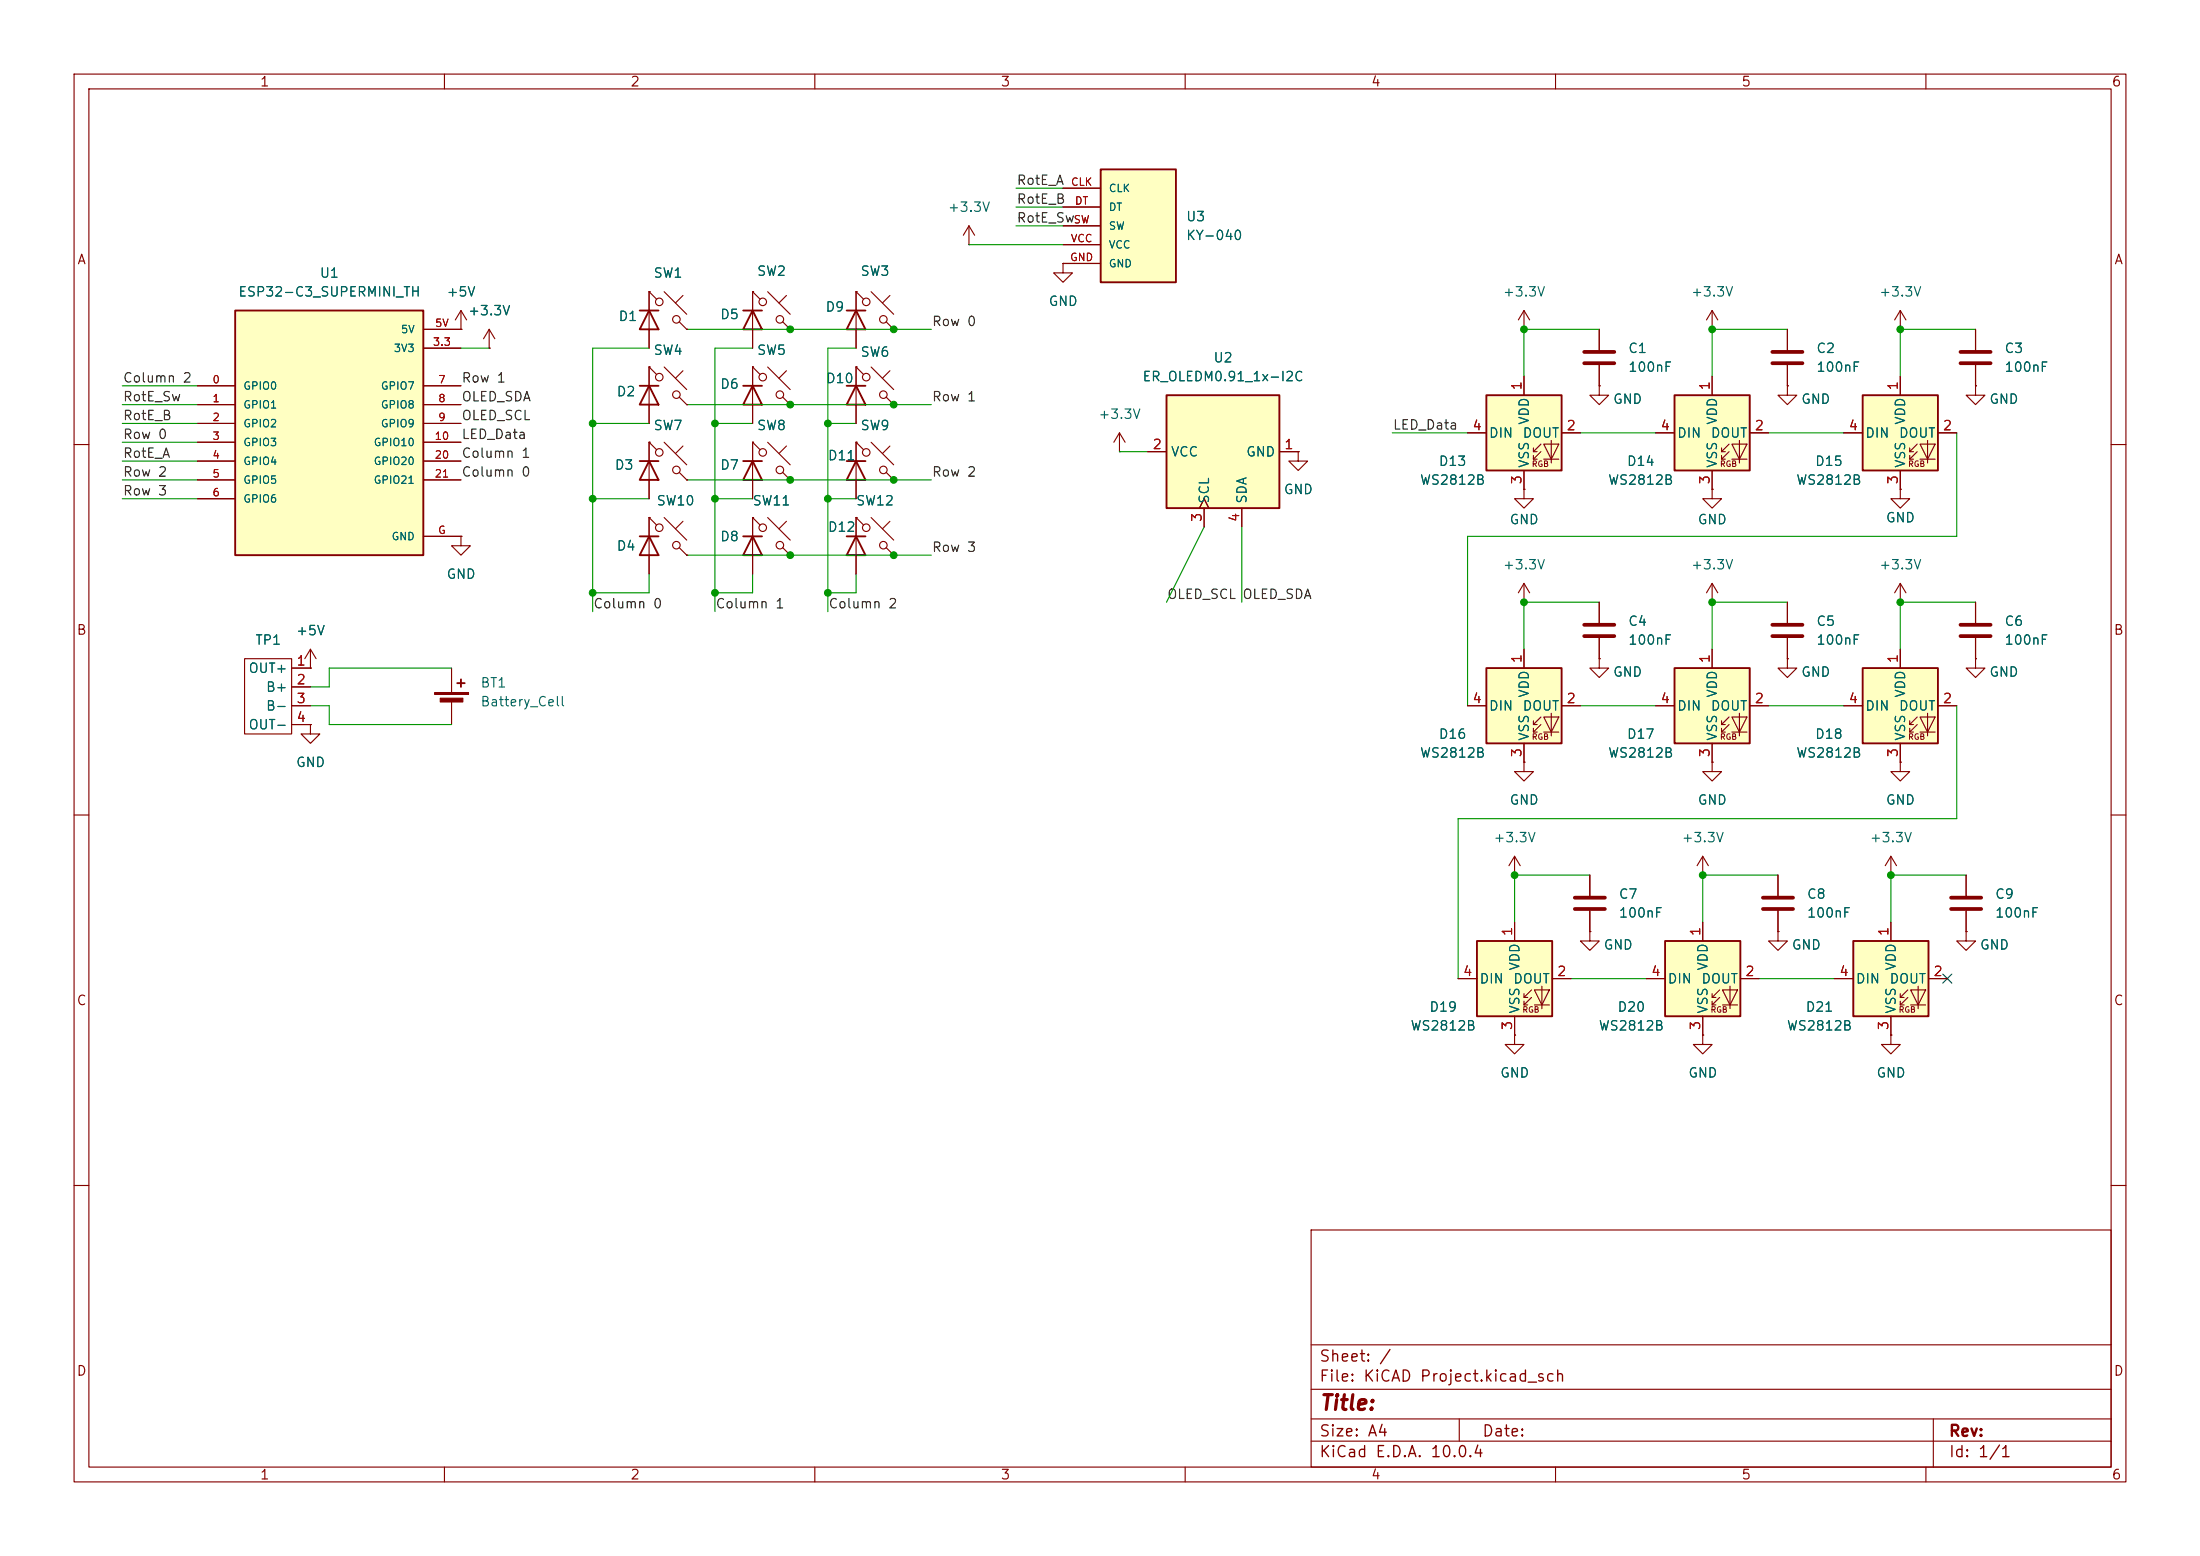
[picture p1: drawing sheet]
<svg xmlns="http://www.w3.org/2000/svg" width="297mm" height="210mm" viewBox="0 0 297 210" stroke-linecap="round" stroke-linejoin="round" font-family="sans-serif">
<g fill="none" stroke="#840000" stroke-width=".15">
<path d="M10 10h277v190h-277zM12 12h273v186h-273zM60 10v2M110 10v2M160 10v2M210 10v2M260 10v2M87.6 49.5l1 1M87.6 49.5h.1M89.7 49.5l3 3.1M91.7 53.6l1 1M92.2 50l-1 1.1"/>
<path d="M92.7 54.6h.1M101.6 59.7v7.6M151.1 58.4l-.7 1.3M151.1 58.4l.8 1.3M151.1 58.4v2.6M10 60h2M151.1 61h.1M285 60h2M10 110h2M285 110h2M10 160h2M177 166h108v32h-108z"/>
<path d="M285 160h2M60 198v2M110 198v2M160 198v2M177 194.5h108M177 191.5h108M177 187.5h108M177 181.5h108M197 191.5v3M210 198v2M260 198v2M261 191.5v6.5"/>
<circle cx="89" cy="50.9" r=".51"/>
<circle cx="91.3" cy="53.3" r=".51"/>
</g>
<path d="M100.3 62.2h2.6M101.6 62.2l1.3 2.6h-2.6z" fill="none" stroke="#840000" stroke-width=".25"/>
<path d="M157.5 53.3h15.2v15.3h-15.2z" fill="#ffffc2"/>
<path d="M157.5 53.3h15.2v15.3h-15.2zM114.3 72.4h2.5M115.6 72.4l1.2 2.5h-2.5z" fill="none" stroke="#840000" stroke-width=".25"/>
<g fill="none" stroke="#840000" stroke-width=".15">
<path d="M115.6 69.9l1 1M115.6 69.9h.1M115.6 69.9v7.6M117.6 69.9l3 3M119.6 73.9l1 1M120.1 70.4l-1 1M120.6 74.9h.1M154.9 61h2.6M161.9 68.6l.7-1.3 .6 1.3M162.6 68.6v2.5M167.6 68.6v2.5M172.7 61h2.6"/>
<path d="M175.3 61v1.2h1.2l-1.2 1.3-1.3-1.3h1.3M175.3 61h.1M215.9 88.9v1.3h1.3l-1.3 1.2-1.3-1.2h1.3M215.9 88.9h.1M205.7 102.9v1.2h1.3l-1.3 1.3-1.2-1.3h1.2M205.7 102.9h.1"/>
<circle cx="116.9" cy="71.2" r=".51"/>
<circle cx="119.3" cy="73.6" r=".51"/>
</g>
<path d="M200.7 90.2h10.1v10.1h-10.1z" fill="#ffffc2"/>
<g fill="none" stroke="#840000" stroke-width=".15">
<path d="M87.6 69.9l1 1M87.6 69.9h.1M89.7 69.9l3 3M91.7 73.9l1 1M92.2 70.4l-1 1M92.7 74.9h.1M198.1 95.3h2.6M205.7 87.6v2.6M207 97.8h.5M207 98.8h.5M208 96.8l-1 1v-.5M208 97.8l-1 1v-.5"/>
<path d="M208.4 96.8h2l-1 2zM208.4 98.8h2M209.4 96.3v3M210.8 95.3h2.6M215.9 81.3v2.8M215.9 86.1v2.8M205.7 100.3v2.6M231.1 102.9v1.2h1.3l-1.3 1.3-1.2-1.3h1.2M231.1 102.9h.1"/>
<circle cx="89" cy="71.2" r=".51"/>
<circle cx="91.3" cy="73.6" r=".51"/>
</g>
<path d="M200.7 90.2h10.1v10.1h-10.1z" fill="none" stroke="#840000" stroke-width=".25"/>
<path d="M213.9 84.3h4M213.9 85.9h4" fill="none" stroke="#840000" stroke-width=".51"/>
<path d="M226.1 90.2h10.1v10.1h-10.1z" fill="#ffffc2"/>
<g fill="none" stroke="#840000" stroke-width=".15">
<path d="M223.5 95.3h2.6M231.1 87.6v2.6M232.4 97.8h.5M232.4 98.8h.5M233.4 96.8l-1 1v-.5M233.4 97.8l-1 1v-.5M233.8 96.8h2l-1 2zM233.8 98.8h2M234.8 96.3v3M236.2 95.3h2.6M231.1 100.3v2.6M229.9 139.7v1.3h1.2l-1.2 1.2-1.3-1.2h1.3"/>
<path d="M229.9 139.7h.1"/>
</g>
<path d="M226.1 90.2h10.1v10.1h-10.1z" fill="none" stroke="#840000" stroke-width=".25"/>
<path d="M226.1 53.3h10.1v10.2h-10.1z" fill="#ffffc2"/>
<g fill="none" stroke="#840000" stroke-width=".15">
<path d="M101.6 49.5v7.7M223.5 58.4h2.6M231.1 50.8v2.5M233.4 59.9l-1 1.1v-.5M233.8 59.9h2l-1 2.1zM234.8 59.4v3.1M236.2 58.4h2.6M101.6 69.9l1 1M101.6 69.9h.1M101.6 69.9v7.6M103.6 69.9l3.1 3M105.7 73.9l1 1"/>
<path d="M106.2 70.4l-1 1M106.7 74.9h.1M231.1 63.5v2.5M232.4 61h.5M232.4 62h.5M233.4 61l-1 1v-.5M233.8 62h2M214.6 125.7v1.3h1.3l-1.3 1.3-1.2-1.3h1.2M214.6 125.7h.1"/>
<circle cx="103" cy="71.2" r=".51"/>
<circle cx="105.3" cy="73.6" r=".51"/>
</g>
<path d="M100.3 52.1h2.6M101.6 52.1l1.3 2.5h-2.6zM226.1 53.3h10.1v10.2h-10.1zM100.3 72.4h2.6M101.6 72.4l1.3 2.5h-2.6z" fill="none" stroke="#840000" stroke-width=".25"/>
<path d="M224.8 127h10.1v10.2h-10.1z" fill="#ffffc2"/>
<g fill="none" stroke="#840000" stroke-width=".15">
<path d="M87.6 59.7l1 1M87.6 59.7h.1M89.7 59.7l3 3M101.6 59.7l1 1M101.6 59.7h.1M101.6 49.5l1 1M101.6 49.5h.1M103.6 59.7l3.1 3M103.6 49.5l3.1 3.1M105.7 53.6l1 1M106.2 50l-1 1.1M106.7 54.6h.1"/>
<path d="M91.7 63.8l1 1M92.2 60.2l-1 1M92.7 64.8h.1M105.7 63.8l1 1M106.2 60.2l-1 1M106.7 64.8h.1M214.6 118.1v2.8M214.6 122.9v2.8M222.2 132.1h2.6M229.9 124.5v2.5M229.9 137.2v2.5M231.1 134.6h.5"/>
<path d="M231.1 135.6h.5M232.2 133.6l-1.1 1v-.5M232.2 134.6l-1.1 1v-.5M232.5 133.6h2.1l-1 2zM232.5 135.6h2.1M233.6 133.1v3M234.9 132.1h2.6"/>
<circle cx="103" cy="50.9" r=".51"/>
<circle cx="105.3" cy="53.3" r=".51"/>
<circle cx="89" cy="61.1" r=".51"/>
<circle cx="91.3" cy="63.4" r=".51"/>
<circle cx="103" cy="61.1" r=".51"/>
<circle cx="105.3" cy="63.4" r=".51"/>
</g>
<path d="M224.8 127h10.1v10.2h-10.1z" fill="none" stroke="#840000" stroke-width=".25"/>
<path d="M212.6 121.2h4.1M212.6 122.7h4.1" fill="none" stroke="#840000" stroke-width=".51"/>
<path d="M148.6 22.9h10.1v15.2h-10.1z" fill="#ffffc2"/>
<path d="M148.6 22.9h10.1v15.2h-10.1zM114.3 52.1h2.5M115.6 52.1l1.2 2.5h-2.5zM114.3 62.2h2.5M115.6 62.2l1.2 2.6h-2.5z" fill="none" stroke="#840000" stroke-width=".25"/>
<g fill="none" stroke="#840000" stroke-width=".15">
<path d="M143.5 25.4h5.1M143.5 27.9h5.1M143.5 35.6h5.1M143.5 30.5h5.1M143.5 33h5.1M115.6 59.7l1 1M115.6 59.7h.1M115.6 49.5l1 1M115.6 49.5h.1M115.6 49.5v7.7M115.6 59.7v7.6M117.6 59.7l3 3"/>
<path d="M117.6 49.5l3 3.1M119.6 53.6l1 1M120.1 50l-1 1.1M120.6 54.6h.1M119.6 63.8l1 1M120.1 60.2l-1 1M120.6 64.8h.1M241.3 88.9v1.3h1.3l-1.3 1.2-1.3-1.2h1.3M241.3 88.9h.1M241.3 81.3v2.8M241.3 86.1v2.8"/>
<circle cx="116.9" cy="50.9" r=".51"/>
<circle cx="119.3" cy="53.3" r=".51"/>
<circle cx="116.9" cy="61.1" r=".51"/>
<circle cx="119.3" cy="63.4" r=".51"/>
</g>
<path d="M239.3 84.3h4M239.3 85.9h4" fill="none" stroke="#840000" stroke-width=".51"/>
<path d="M251.5 90.2h10.1v10.1h-10.1z" fill="#ffffc2"/>
<g fill="none" stroke="#840000" stroke-width=".15">
<path d="M248.9 95.3h2.6M256.5 87.6v2.6M257.8 97.8h.5M257.8 98.8h.5M258.8 96.8l-1 1v-.5M258.8 97.8l-1 1v-.5M259.2 96.8h2l-1 2zM259.2 98.8h2M260.2 96.3v3M261.6 95.3h2.6M266.7 88.9v1.3h1.3l-1.3 1.2-1.3-1.2h1.3M266.7 88.9h.1"/>
<path d="M255.3 118.1h.1M255.3 115.6l-.8 1.2M255.3 115.6l.7 1.2M255.3 115.6v2.5M256.5 100.3v2.6M265.4 118.1v2.8M265.4 125.7v1.3h1.3l-1.3 1.3-1.2-1.3h1.2M265.4 125.7h.1M265.4 122.9v2.8"/>
</g>
<path d="M251.5 90.2h10.1v10.1h-10.1z" fill="none" stroke="#840000" stroke-width=".25"/>
<path d="M263.4 121.2h4.1M263.4 122.7h4.1" fill="none" stroke="#840000" stroke-width=".51"/>
<path d="M251.5 53.3h10.1v10.2h-10.1z" fill="#ffffc2"/>
<g fill="none" stroke="#840000" stroke-width=".15">
<path d="M87.6 59.7v7.6M248.9 58.4h2.6M256.5 50.8v2.5M258.8 59.9l-1 1.1v-.5M259.2 59.9h2l-1 2.1zM260.2 59.4v3.1M261.6 58.4h2.6M87.6 69.9v7.6M256.5 63.5v2.5M257.8 61h.5M257.8 62h.5M258.8 61l-1 1v-.5"/>
<path d="M259.2 62h2M256.5 102.9v1.2h1.3l-1.3 1.3-1.2-1.3h1.2M256.5 102.9h.1M255.3 139.7v1.3h1.2l-1.2 1.2-1.3-1.2h1.3M255.3 139.7h.1"/>
</g>
<path d="M251.5 53.3h10.1v10.2h-10.1zM86.4 72.4h2.5M86.4 62.2h2.5M87.6 72.4l1.3 2.5h-2.5zM87.6 62.2l1.3 2.6h-2.5z" fill="none" stroke="#840000" stroke-width=".25"/>
<path d="M250.2 127h10.1v10.2h-10.1z" fill="#ffffc2"/>
<g fill="none" stroke="#840000" stroke-width=".15">
<path d="M87.6 39.4l1 1M87.6 39.4h.1M87.6 39.4v7.6M89.7 39.4l3 3M92.2 39.9l-1 1M101.6 39.4l1 1M101.6 39.4h.1M103.6 39.4l3.1 3M106.2 39.9l-1 1M66 47h.1M66 44.5l-.7 1.2M66 44.5l.8 1.2"/>
<path d="M66 44.5v2.5M87.6 49.5v7.7M91.7 43.4l1 1.1M92.7 44.5h.1M105.7 43.4l1 1.1M106.7 44.5h.1M256.5 44.5h.1M256.5 41.9l-.7 1.3M256.5 41.9l.8 1.3M256.5 41.9v2.6M266.7 52.1v1.2h1.3l-1.3 1.3-1.3-1.3h1.3M266.7 52.1h.1"/>
<path d="M266.7 44.5v2.7M266.7 49.3v2.8M256.5 66v1.3h1.3l-1.3 1.3-1.2-1.3h1.2M256.5 66h.1M204.5 118.1h.1M204.5 115.6l-.8 1.2M204.5 115.6l.7 1.2M204.5 115.6v2.5M240 118.1v2.8M204.5 139.7v1.3h1.2l-1.2 1.2-1.3-1.2h1.3M204.5 139.7h.1M240 125.7v1.3h1.3l-1.3 1.3-1.2-1.3h1.2"/>
<path d="M240 125.7h.1M240 122.9v2.8M247.6 132.1h2.6M255.3 124.5v2.5M255.3 137.2v2.5M256.5 134.6h.5M256.5 135.6h.5M257.6 133.6l-1.1 1v-.5M257.6 134.6l-1.1 1v-.5M257.9 133.6h2.1l-1 2zM257.9 135.6h2.1M259 133.1v3"/>
<path d="M260.3 132.1h2.6"/>
<circle cx="89" cy="40.7" r=".51"/>
<circle cx="91.3" cy="43.1" r=".51"/>
<circle cx="103" cy="40.7" r=".51"/>
<circle cx="105.3" cy="43.1" r=".51"/>
</g>
<path d="M86.4 41.9h2.5M86.4 52.1h2.5M87.6 41.9l1.3 2.6h-2.5zM87.6 52.1l1.3 2.5h-2.5zM250.2 127h10.1v10.2h-10.1z" fill="none" stroke="#840000" stroke-width=".25"/>
<path d="M264.7 47.5h4M264.7 49h4M238 121.2h4.1M238 122.7h4.1" fill="none" stroke="#840000" stroke-width=".51"/>
<path d="M199.4 127h10.1v10.2h-10.1z" fill="#ffffc2"/>
<g fill="none" stroke="#840000" stroke-width=".15">
<path d="M115.6 39.4v7.6M130.8 33h.1M130.8 30.5l-.8 1.3M130.8 30.5l.8 1.3M130.8 30.5v2.5M62.2 44.5h.1M62.2 41.9l-.7 1.3M62.2 41.9l.8 1.3M62.2 41.9v2.6M205.7 44.5h.1M205.7 41.9l-.7 1.3M205.7 41.9l.8 1.3"/>
<path d="M205.7 41.9v2.6M62.2 72.4v1.3h1.3l-1.3 1.2-1.2-1.2h1.2M62.2 72.4h.1M205.7 66v1.3h1.3l-1.3 1.3-1.2-1.3h1.2M205.7 66h.1M205.7 78.7v2.6M205.7 78.7l-.7 1.3M205.7 78.7l.8 1.3M231.1 78.7l-.7 1.3M231.1 78.7l.8 1.3M231.1 78.7v2.6M256.5 78.7l-.7 1.3"/>
<path d="M256.5 78.7l.8 1.3M256.5 78.7v2.6M33 88.9h6.4v10.2h-6.4zM39.4 90.2h2.5M39.4 92.7h2.5M39.4 95.3h2.5M39.4 97.8h2.5M41.9 97.8v1.3h1.3l-1.3 1.2-1.3-1.2h1.3M41.9 97.8h.1M41.9 90.2h.1M41.9 87.6l-.8 1.3M41.9 87.6l.8 1.3"/>
<path d="M41.9 87.6v2.6M205.7 81.3h.1M231.1 81.3h.1M256.5 81.3h.1M266.7 81.3v2.8M266.7 86.1v2.8M229.9 118.1h.1M229.9 115.6l-.8 1.2M229.9 115.6l.7 1.2M229.9 115.6v2.5M196.8 132.1h2.6M204.5 124.5v2.5"/>
<path d="M204.5 137.2v2.5M205.7 134.6h.5M205.7 135.6h.5M206.8 133.6l-1.1 1v-.5M206.8 134.6l-1.1 1v-.5M207.1 133.6h2.1l-1 2zM207.1 135.6h2.1M208.2 133.1v3M209.5 132.1h2.6"/>
</g>
<path d="M114.3 41.9h2.5M115.6 41.9l1.2 2.6h-2.5zM199.4 127h10.1v10.2h-10.1z" fill="none" stroke="#840000" stroke-width=".25"/>
<path d="M264.7 84.3h4M264.7 85.9h4" fill="none" stroke="#840000" stroke-width=".51"/>
<path d="M31.7 41.9h25.4v33h-25.4z" fill="#ffffc2"/>
<path d="M31.7 41.9h25.4v33h-25.4z" fill="none" stroke="#840000" stroke-width=".25"/>
<g fill="none" stroke="#840000" stroke-width=".15">
<path d="M26.7 52.1h5M26.7 54.6h5M26.7 57.2h5M26.7 59.7h5M57.1 52.1h5.1M57.1 54.6h5.1M57.1 57.2h5.1M57.1 59.7h5.1M57.1 47h5.1M57.1 44.5h5.1M26.7 62.2h5M26.7 64.8h5"/>
<path d="M26.7 67.3h5M57.1 62.2h5.1M57.1 64.8h5.1M57.1 72.4h5.1"/>
</g>
<path d="M200.7 53.3h10.1v10.2h-10.1z" fill="#ffffc2"/>
<g fill="none" stroke="#840000" stroke-width=".15">
<path d="M87.6 39.4h.1M87.6 39.4v2.5M101.6 39.4h.1M101.6 39.4v7.6M115.6 39.4l1 1M115.6 39.4h.1M115.6 39.4v2.5M117.6 39.4l3 3M120.1 39.9l-1 1M143.5 35.6v1.2h1.3l-1.3 1.3-1.3-1.3h1.3M143.5 35.6h.1M143.5 25.4h5.1"/>
<path d="M143.5 27.9h5.1M143.5 35.6h5.1M143.5 30.5h5.1M143.5 33h5.1M26.7 52.1h5M26.7 54.6h5M26.7 57.2h5M26.7 59.7h5M57.1 52.1h5.1M57.1 54.6h5.1M57.1 57.2h5.1M57.1 59.7h5.1"/>
<path d="M57.1 47h5.1M57.1 44.5h5.1M62.2 44.5h.1M66 47h.1M87.6 59.7h.1M87.6 49.5h.1M87.6 44.5v2.5M87.6 49.5v2.6M87.6 54.6v2.6M87.6 59.7v2.5M92.7 54.6h.1M92.7 44.5h.1"/>
<path d="M101.6 59.7h.1M101.6 49.5h.1M101.6 49.5v2.6M101.6 54.6v2.6M101.6 59.7v2.5M106.7 54.6h.1M106.7 44.5h.1M115.6 59.7h.1M115.6 49.5h.1M115.6 44.5v2.5M115.6 49.5v2.6M115.6 54.6v2.6"/>
<path d="M115.6 59.7v2.5M119.6 43.4l1 1.1M120.6 44.5h.1M120.6 54.6h.1M198.1 58.4h2.6M205.7 50.8v2.5M208 59.9l-1 1.1v-.5M208.4 59.9h2l-1 2.1zM209.4 59.4v3.1M210.8 58.4h2.6M215.9 52.1v1.2h1.3l-1.3 1.3-1.3-1.3h1.3M215.9 52.1h.1"/>
<path d="M215.9 44.5v2.7M215.9 49.3v2.8M223.5 58.4h2.6M231.1 44.5h.1M231.1 41.9l-.7 1.3M231.1 41.9l.8 1.3M231.1 41.9v2.6M231.1 50.8v2.5M236.2 58.4h2.6M241.3 52.1v1.2h1.3l-1.3 1.3-1.3-1.3h1.3M241.3 52.1h.1M241.3 44.5v2.7"/>
<path d="M241.3 49.3v2.8M248.9 58.4h2.6M256.5 50.8v2.5M261.6 58.4h2.6M266.7 52.1h.1M266.7 44.5v2.7M266.7 49.3v2.8M26.7 62.2h5M26.7 64.8h5M26.7 67.3h5M57.1 62.2h5.1M57.1 64.8h5.1"/>
<path d="M57.1 72.4h5.1M62.2 72.4h.1M87.6 69.9h.1M87.6 64.8v2.5M87.6 69.9v2.5M87.6 74.9v2.6M92.7 74.9h.1M92.7 64.8h.1M101.6 69.9h.1M101.6 64.8v2.5M101.6 69.9v2.5M101.6 74.9v2.6"/>
<path d="M106.7 74.9h.1M106.7 64.8h.1M115.6 69.9h.1M115.6 64.8v2.5M115.6 69.9v2.5M115.6 74.9v2.6M120.6 74.9h.1M120.6 64.8h.1M154.9 61h2.6M161.9 68.6l.7-1.3 .6 1.3M162.6 68.6v2.5M167.6 68.6v2.5"/>
<path d="M172.7 61h2.6M175.3 61h.1M205.7 66h.1M205.7 63.5v2.5M207 61h.5M207 62h.5M208 61l-1 1v-.5M208.4 62h2M231.1 66v1.3h1.3l-1.3 1.3-1.2-1.3h1.2M231.1 66h.1M231.1 63.5v2.5M256.5 66h.1"/>
<path d="M256.5 63.5v2.5M39.4 90.2h2.5M39.4 92.7h2.5M39.4 95.3h2.5M39.4 97.8h2.5M41.9 97.8h.1M41.9 90.2h.1M61 90.2v3.3M61 94.5v3.3M198.1 95.3h2.6M205.7 87.6v2.6M210.8 95.3h2.6"/>
<path d="M215.9 88.9h.1M215.9 81.3v2.8M215.9 86.1v2.8M223.5 95.3h2.6M231.1 87.6v2.6M236.2 95.3h2.6M241.3 88.9h.1M241.3 81.3v2.8M241.3 86.1v2.8M248.9 95.3h2.6M256.5 87.6v2.6M261.6 95.3h2.6"/>
<path d="M266.7 88.9h.1M266.7 81.3v2.8M266.7 86.1v2.8M205.7 102.9h.1M205.7 100.3v2.6M214.6 118.1v2.8M231.1 102.9h.1M231.1 100.3v2.6M240 118.1v2.8M256.5 102.9h.1M256.5 100.3v2.6M265.4 118.1v2.8"/>
<path d="M196.8 132.1h2.6M204.5 139.7h.1M204.5 124.5v2.5M204.5 137.2v2.5M209.5 132.1h2.6M214.6 125.7h.1M214.6 122.9v2.8M222.2 132.1h2.6M229.9 139.7h.1M229.9 124.5v2.5M229.9 137.2v2.5M234.9 132.1h2.6"/>
<path d="M240 125.7h.1M240 122.9v2.8M247.6 132.1h2.6M255.3 139.7h.1M255.3 124.5v2.5M255.3 137.2v2.5M260.3 132.1h2.6M265.4 125.7h.1M265.4 122.9v2.8"/>
<circle cx="116.9" cy="40.7" r=".51"/>
<circle cx="119.3" cy="43.1" r=".51"/>
</g>
<path d="M100.3 41.9h2.6M101.6 41.9l1.3 2.6h-2.6zM200.7 53.3h10.1v10.2h-10.1zM61.7 92.2h1M62.2 91.7v1" fill="none" stroke="#840000" stroke-width=".25"/>
<path d="M213.9 47.5h4M213.9 49h4M239.3 47.5h4M239.3 49h4" fill="none" stroke="#840000" stroke-width=".51"/>
<g fill="#840000" stroke="#840000" stroke-width=".15">
<path d="M58.7 93.5h4.5v.2h-4.5z"/>
<path d="M59.4 94.2h3.1v.5h-3.1z"/>
</g>
<g fill="none" stroke="#009600" stroke-width=".15">
<path d="M130.8 33h12.7M137.2 30.5h6.3M137.2 25.4h6.3M137.2 27.9h6.3M16.5 54.6h10.2M16.5 57.2h10.2M16.5 52.1h10.2M16.5 59.7h10.2M62.2 47h3.8M80 57.2h7.6M87.6 47h-7.6v35.6M92.7 44.5h33"/>
<path d="M92.7 54.6h33M96.5 57.2h5.1M101.6 47h-5.1v35.6M111.8 57.2h3.8M115.6 47h-3.8v35.6M188 58.4h10.1M213.4 58.4h10.1M215.9 44.5h-10.2v6.3M238.8 58.4h10.1M241.3 44.5h-10.2v6.3M264.2 58.4v14h-66.1v22.9M266.7 44.5h-10.2v6.3"/>
<path d="M16.5 62.2h10.2M16.5 67.3h10.2M16.5 64.8h10.2M80 67.3h7.6M87.6 77.5v2.5h-7.6M92.7 64.8h33M92.7 74.9h33M96.5 67.3h5.1M101.6 77.5v2.5h-5.1M111.8 67.3h3.8M115.6 77.5v2.5h-3.8M151.1 61h3.8"/>
<path d="M162.6 71.1l-5.1 10.2M167.6 71.1v10.2M41.9 95.3h2.5v2.5h16.6M61 90.2h-16.6v2.5h-2.5M213.4 95.3h10.1M215.9 81.3h-10.2v6.3M238.8 95.3h10.1M241.3 81.3h-10.2v6.3M264.2 95.3v15.2h-67.4v21.6M266.7 81.3h-10.2v6.3M214.6 118.1h-10.1v6.4M240 118.1h-10.1v6.4"/>
<path d="M265.4 118.1h-10.1v6.4M212.1 132.1h10.1M237.5 132.1h10.1"/>
</g>
<path d="M262.3 131.5l1.2 1.2M263.5 131.5l-1.2 1.2" fill="none" stroke="#000084" stroke-width=".15"/>
<g fill="#009600" stroke="#009600" stroke-width=".14">
<circle cx="106.7" cy="64.8" r=".46"/>
<circle cx="96.5" cy="57.2" r=".46"/>
<circle cx="111.8" cy="67.3" r=".46"/>
<circle cx="106.7" cy="74.9" r=".46"/>
<circle cx="96.5" cy="67.3" r=".46"/>
<circle cx="96.5" cy="80" r=".46"/>
<circle cx="80" cy="67.3" r=".46"/>
<circle cx="80" cy="57.2" r=".46"/>
<circle cx="80" cy="80" r=".46"/>
<circle cx="111.8" cy="57.2" r=".46"/>
<circle cx="120.6" cy="54.6" r=".46"/>
<circle cx="106.7" cy="54.6" r=".46"/>
<circle cx="106.7" cy="44.5" r=".46"/>
<circle cx="231.1" cy="81.3" r=".46"/>
<circle cx="255.3" cy="118.1" r=".46"/>
<circle cx="205.7" cy="81.3" r=".46"/>
<circle cx="256.5" cy="81.3" r=".46"/>
<circle cx="256.5" cy="44.5" r=".46"/>
<circle cx="231.1" cy="44.5" r=".46"/>
<circle cx="205.7" cy="44.5" r=".46"/>
<circle cx="229.9" cy="118.1" r=".46"/>
<circle cx="204.5" cy="118.1" r=".46"/>
<circle cx="111.8" cy="80" r=".46"/>
<circle cx="120.6" cy="64.8" r=".46"/>
<circle cx="120.6" cy="74.9" r=".46"/>
<circle cx="120.6" cy="44.5" r=".46"/>
</g>
<text font-size="2" fill="#840000" x="178" y="190.8">Title:</text>
<g font-size="1.5" fill="#840000">
<text x="178" y="184.2">Sheet: /</text>
<text x="178" y="186.9">File: KiCAD Project.kicad_sch</text>
<text x="178" y="197.1">KiCad E.D.A. 10.0.4</text>
<text x="178" y="194.3">Size: A4</text>
<text x="200" y="194.3">Date:</text>
<text x="263" y="194.3">Rev:</text>
<text x="263" y="197.1">Id: 1/1</text>
</g>
<g font-size="1.3" fill="#840000">
<text x="35" y="12">1</text>
<text x="85" y="12">2</text>
<text x="135" y="12">3</text>
<text x="185" y="12">4</text>
<text x="235" y="12">5</text>
<text x="285" y="12">6</text>
<text x="10.3" y="36">A</text>
<text x="285.3" y="36">A</text>
<text x="10.3" y="86">B</text>
<text x="285.3" y="86">B</text>
<text x="10.3" y="136">C</text>
<text x="285.3" y="136">C</text>
<text x="10.3" y="186">D</text>
<text x="285.3" y="186">D</text>
<text x="35" y="200">1</text>
<text x="85" y="200">2</text>
<text x="135" y="200">3</text>
<text x="185" y="200">4</text>
<text x="235" y="200">5</text>
<text x="285" y="200">6</text>
</g>
<g font-size="1.3" fill="#006464">
<text x="127.9" y="28.9">+3.3V</text>
<text x="160" y="32.7">KY-040</text>
<text x="160" y="30.2">U3</text>
<text x="32.1" y="40.3">ESP32-C3_SUPERMINI_TH</text>
<text x="43.1" y="37.8">U1</text>
<text x="60.2" y="40.3">+5V</text>
<text x="88.1" y="37.8">SW1</text>
<text x="102.1" y="37.5">SW2</text>
<text x="116.1" y="37.5">SW3</text>
<text x="141.5" y="41.6">GND</text>
<text x="202.8" y="40.3">+3.3V</text>
<text x="228.2" y="40.3">+3.3V</text>
<text x="253.6" y="40.3">+3.3V</text>
<text x="63.1" y="42.9">+3.3V</text>
<text x="83.4" y="43.6">D1</text>
<text x="97.1" y="43.4">D5</text>
<text x="111.4" y="42.4">D9</text>
<text x="219.7" y="48">C1</text>
<text x="245.1" y="48">C2</text>
<text x="270.5" y="48">C3</text>
<text x="83.2" y="53.8">D2</text>
<text x="88.1" y="48.2">SW4</text>
<text x="97.1" y="52.8">D6</text>
<text x="102.1" y="48.2">SW5</text>
<text x="111.4" y="52">D10</text>
<text x="116.1" y="48.5">SW6</text>
<text x="154.1" y="51.8">ER_OLEDM0.91_1x-I2C</text>
<text x="163.7" y="49.2">U2</text>
<text x="219.7" y="50.5">100nF</text>
<text x="245.1" y="50.5">100nF</text>
<text x="270.5" y="50.5">100nF</text>
<text x="88.1" y="58.4">SW7</text>
<text x="102.1" y="58.4">SW8</text>
<text x="116.1" y="58.4">SW9</text>
<text x="148.2" y="56.9">+3.3V</text>
<text x="200.9" y="59.4">DIN</text>
<text x="205.5" y="59.4">DOUT</text>
<text x="206.7" y="57.4" transform="rotate(-90 206.7 57.4)">VDD</text>
<text x="217.7" y="54.8">GND</text>
<text x="226.3" y="59.4">DIN</text>
<text x="230.9" y="59.4">DOUT</text>
<text x="232.1" y="57.4" transform="rotate(-90 232.1 57.4)">VDD</text>
<text x="243.1" y="54.8">GND</text>
<text x="251.7" y="59.4">DIN</text>
<text x="256.3" y="59.4">DOUT</text>
<text x="257.5" y="57.4" transform="rotate(-90 257.5 57.4)">VDD</text>
<text x="268.5" y="54.8">GND</text>
<text x="82.9" y="63.7">D3</text>
<text x="97.1" y="63.7">D7</text>
<text x="111.7" y="62.4">D11</text>
<text x="158" y="61.9">VCC</text>
<text x="168.1" y="61.9">GND</text>
<text x="191.6" y="65.7">WS2812B</text>
<text x="194.1" y="63.2">D13</text>
<text x="206.7" y="63.2" transform="rotate(-90 206.7 63.2)">VSS</text>
<text x="217" y="65.7">WS2812B</text>
<text x="219.5" y="63.2">D14</text>
<text x="232.1" y="63.2" transform="rotate(-90 232.1 63.2)">VSS</text>
<text x="242.4" y="65.7">WS2812B</text>
<text x="244.9" y="63.2">D15</text>
<text x="257.5" y="63.2" transform="rotate(-90 257.5 63.2)">VSS</text>
<text x="88.5" y="68.5">SW10</text>
<text x="101.5" y="68.5">SW11</text>
<text x="115.5" y="68.5">SW12</text>
<text x="163.5" y="68.1" transform="rotate(-90 163.5 68.1)">SCL</text>
<text x="168.6" y="68.1" transform="rotate(-90 168.6 68.1)">SDA</text>
<text x="173.2" y="67">GND</text>
<text x="203.7" y="71.1">GND</text>
<text x="229.1" y="71.1">GND</text>
<text x="254.5" y="70.8">GND</text>
<text x="83.2" y="74.6">D4</text>
<text x="97.1" y="73.4">D8</text>
<text x="111.7" y="72.1">D12</text>
<text x="202.8" y="77.2">+3.3V</text>
<text x="228.2" y="77.2">+3.3V</text>
<text x="253.6" y="77.2">+3.3V</text>
<text x="60.2" y="78.4">GND</text>
<text x="34.4" y="87.3">TP1</text>
<text x="39.9" y="86.1">+5V</text>
<text x="219.7" y="84.8">C4</text>
<text x="219.7" y="87.3">100nF</text>
<text x="245.1" y="84.8">C5</text>
<text x="245.1" y="87.3">100nF</text>
<text x="270.5" y="84.8">C6</text>
<text x="270.5" y="87.3">100nF</text>
<text x="33.5" y="91.1">OUT+</text>
<text x="35.8" y="93.7">B+</text>
<text x="64.8" y="93.1">BT1</text>
<text x="64.8" y="95.6">Battery_Cell</text>
<text x="206.7" y="94.3" transform="rotate(-90 206.7 94.3)">VDD</text>
<text x="217.7" y="91.6">GND</text>
<text x="232.1" y="94.3" transform="rotate(-90 232.1 94.3)">VDD</text>
<text x="243.1" y="91.6">GND</text>
<text x="257.5" y="94.3" transform="rotate(-90 257.5 94.3)">VDD</text>
<text x="268.5" y="91.6">GND</text>
<text x="33.5" y="98.8">OUT-</text>
<text x="35.8" y="96.2">B-</text>
<text x="194.1" y="100">D16</text>
<text x="200.9" y="96.2">DIN</text>
<text x="205.5" y="96.2">DOUT</text>
<text x="206.7" y="100.1" transform="rotate(-90 206.7 100.1)">VSS</text>
<text x="219.5" y="100">D17</text>
<text x="226.3" y="96.2">DIN</text>
<text x="230.9" y="96.2">DOUT</text>
<text x="232.1" y="100.1" transform="rotate(-90 232.1 100.1)">VSS</text>
<text x="244.9" y="100">D18</text>
<text x="251.7" y="96.2">DIN</text>
<text x="256.3" y="96.2">DOUT</text>
<text x="257.5" y="100.1" transform="rotate(-90 257.5 100.1)">VSS</text>
<text x="39.9" y="103.8">GND</text>
<text x="191.6" y="102.6">WS2812B</text>
<text x="217" y="102.6">WS2812B</text>
<text x="242.4" y="102.6">WS2812B</text>
<text x="203.7" y="108.9">GND</text>
<text x="229.1" y="108.9">GND</text>
<text x="254.5" y="108.9">GND</text>
<text x="201.5" y="114">+3.3V</text>
<text x="226.9" y="114">+3.3V</text>
<text x="252.3" y="114">+3.3V</text>
<text x="218.4" y="121.6">C7</text>
<text x="218.4" y="124.2">100nF</text>
<text x="243.8" y="121.6">C8</text>
<text x="243.8" y="124.2">100nF</text>
<text x="269.2" y="121.6">C9</text>
<text x="269.2" y="124.2">100nF</text>
<text x="205.4" y="131.1" transform="rotate(-90 205.4 131.1)">VDD</text>
<text x="216.4" y="128.5">GND</text>
<text x="230.8" y="131.1" transform="rotate(-90 230.8 131.1)">VDD</text>
<text x="241.8" y="128.5">GND</text>
<text x="256.2" y="131.1" transform="rotate(-90 256.2 131.1)">VDD</text>
<text x="267.2" y="128.5">GND</text>
<text x="192.9" y="136.9">D19</text>
<text x="199.6" y="133.1">DIN</text>
<text x="204.2" y="133.1">DOUT</text>
<text x="205.4" y="136.9" transform="rotate(-90 205.4 136.9)">VSS</text>
<text x="218.3" y="136.9">D20</text>
<text x="225" y="133.1">DIN</text>
<text x="229.6" y="133.1">DOUT</text>
<text x="230.8" y="136.9" transform="rotate(-90 230.8 136.9)">VSS</text>
<text x="243.7" y="136.9">D21</text>
<text x="250.4" y="133.1">DIN</text>
<text x="255" y="133.1">DOUT</text>
<text x="256.2" y="136.9" transform="rotate(-90 256.2 136.9)">VSS</text>
<text x="190.3" y="139.4">WS2812B</text>
<text x="215.7" y="139.4">WS2812B</text>
<text x="241.1" y="139.4">WS2812B</text>
<text x="202.4" y="145.8">GND</text>
<text x="227.8" y="145.8">GND</text>
<text x="253.2" y="145.8">GND</text>
</g>
<g font-size="1.3" fill="#0f0f0f">
<text x="137.2" y="27.8">RotE_B</text>
<text x="137.2" y="25.3">RotE_A</text>
<text x="137.2" y="30.4">RotE_Sw</text>
<text x="125.7" y="44.3">Row 0</text>
<text x="16.5" y="51.9">Column 2</text>
<text x="62.2" y="51.9">Row 1</text>
<text x="16.5" y="57">RotE_B</text>
<text x="16.5" y="59.6">Row 0</text>
<text x="16.5" y="54.5">RotE_Sw</text>
<text x="62.2" y="59.6">LED_Data</text>
<text x="62.2" y="54.5">OLED_SDA</text>
<text x="62.2" y="57">OLED_SCL</text>
<text x="125.7" y="54.5">Row 1</text>
<text x="188" y="58.3">LED_Data</text>
<text x="16.5" y="64.6">Row 2</text>
<text x="16.5" y="62.1">RotE_A</text>
<text x="62.2" y="64.6">Column 0</text>
<text x="62.2" y="62.1">Column 1</text>
<text x="125.7" y="64.6">Row 2</text>
<text x="16.5" y="67.2">Row 3</text>
<text x="125.7" y="74.8">Row 3</text>
<text x="80" y="82.4">Column 0</text>
<text x="96.5" y="82.4">Column 1</text>
<text x="111.8" y="82.4">Column 2</text>
<text x="157.5" y="81.2">OLED_SCL OLED_SDA</text>
</g>
<g font-size="1.3" fill="#a90000">
<text x="205.7" y="52.8" transform="rotate(-90 205.7 52.8)">1</text>
<text x="231.1" y="52.8" transform="rotate(-90 231.1 52.8)">1</text>
<text x="256.5" y="52.8" transform="rotate(-90 256.5 52.8)">1</text>
<text x="198.7" y="58.4">4</text>
<text x="211.4" y="58.4">2</text>
<text x="224.1" y="58.4">4</text>
<text x="236.8" y="58.4">2</text>
<text x="249.5" y="58.4">4</text>
<text x="262.2" y="58.4">2</text>
<text x="155.5" y="60.9">2</text>
<text x="173.3" y="60.9">1</text>
<text x="205.7" y="65.5" transform="rotate(-90 205.7 65.5)">3</text>
<text x="231.1" y="65.5" transform="rotate(-90 231.1 65.5)">3</text>
<text x="256.5" y="65.5" transform="rotate(-90 256.5 65.5)">3</text>
<text x="162.5" y="70.6" transform="rotate(-90 162.5 70.6)">3</text>
<text x="167.6" y="70.6" transform="rotate(-90 167.6 70.6)">4</text>
<text x="205.7" y="89.6" transform="rotate(-90 205.7 89.6)">1</text>
<text x="231.1" y="89.6" transform="rotate(-90 231.1 89.6)">1</text>
<text x="256.5" y="89.6" transform="rotate(-90 256.5 89.6)">1</text>
<text x="39.9" y="90.1">1</text>
<text x="39.9" y="92.7">2</text>
<text x="39.9" y="95.2">3</text>
<text x="198.7" y="95.2">4</text>
<text x="211.4" y="95.2">2</text>
<text x="224.1" y="95.2">4</text>
<text x="236.8" y="95.2">2</text>
<text x="249.5" y="95.2">4</text>
<text x="262.2" y="95.2">2</text>
<text x="39.9" y="97.8">4</text>
<text x="205.7" y="102.3" transform="rotate(-90 205.7 102.3)">3</text>
<text x="231.1" y="102.3" transform="rotate(-90 231.1 102.3)">3</text>
<text x="256.5" y="102.3" transform="rotate(-90 256.5 102.3)">3</text>
<text x="204.4" y="126.4" transform="rotate(-90 204.4 126.4)">1</text>
<text x="229.8" y="126.4" transform="rotate(-90 229.8 126.4)">1</text>
<text x="255.2" y="126.4" transform="rotate(-90 255.2 126.4)">1</text>
<text x="197.4" y="132.1">4</text>
<text x="210.1" y="132.1">2</text>
<text x="222.8" y="132.1">4</text>
<text x="235.5" y="132.1">2</text>
<text x="248.2" y="132.1">4</text>
<text x="260.9" y="132.1">2</text>
<text x="204.4" y="139.1" transform="rotate(-90 204.4 139.1)">3</text>
<text x="229.8" y="139.1" transform="rotate(-90 229.8 139.1)">3</text>
<text x="255.2" y="139.1" transform="rotate(-90 255.2 139.1)">3</text>
</g>
<g font-size="1" fill="#a90000">
<text x="144.5" y="25.3">CLK</text>
<text x="145" y="27.9">DT</text>
<text x="144.4" y="35.5">GND</text>
<text x="144.5" y="32.9">VCC</text>
<text x="144.9" y="30.4">SW</text>
<text x="58.4" y="46.9">3.3</text>
<text x="58.6" y="44.4">5V</text>
<text x="28.6" y="52">0</text>
<text x="59.1" y="52">7</text>
<text x="28.6" y="54.5">1</text>
<text x="28.6" y="57.1">2</text>
<text x="28.6" y="59.6">3</text>
<text x="58.6" y="59.6">10</text>
<text x="59.1" y="54.5">8</text>
<text x="59.1" y="57.1">9</text>
<text x="28.6" y="62.2">4</text>
<text x="28.6" y="64.7">5</text>
<text x="58.6" y="62.2">20</text>
<text x="58.6" y="64.7">21</text>
<text x="28.6" y="67.2">6</text>
<text x="59.1" y="72.3">G</text>
</g>
<g font-size="1" fill="#006464">
<text x="149.6" y="26.2">CLK</text>
<text x="149.6" y="28.7">DT</text>
<text x="149.6" y="31.3">SW</text>
<text x="149.6" y="33.8">VCC</text>
<text x="149.6" y="36.3">GND</text>
<text x="53.1" y="47.8">3V3</text>
<text x="54" y="45.2">5V</text>
<text x="32.8" y="52.8">GPIO0</text>
<text x="51.3" y="52.8">GPIO7</text>
<text x="32.8" y="55.4">GPIO1</text>
<text x="32.8" y="57.9">GPIO2</text>
<text x="51.3" y="55.4">GPIO8</text>
<text x="51.3" y="57.9">GPIO9</text>
<text x="32.8" y="60.5">GPIO3</text>
<text x="32.8" y="63">GPIO4</text>
<text x="32.8" y="65.5">GPIO5</text>
<text x="50.4" y="60.5">GPIO10</text>
<text x="50.4" y="63">GPIO20</text>
<text x="50.4" y="65.5">GPIO21</text>
<text x="32.8" y="68.1">GPIO6</text>
<text x="52.8" y="73.2">GND</text>
</g>
<g font-size=".8" fill="#840000">
<text x="206.7" y="63.2">RGB</text>
<text x="232.1" y="63.2">RGB</text>
<text x="257.5" y="63.2">RGB</text>
<text x="206.7" y="100">RGB</text>
<text x="232.1" y="100">RGB</text>
<text x="257.5" y="100">RGB</text>
<text x="205.5" y="136.9">RGB</text>
<text x="230.9" y="136.9">RGB</text>
<text x="256.3" y="136.9">RGB</text>
</g>
</svg>
